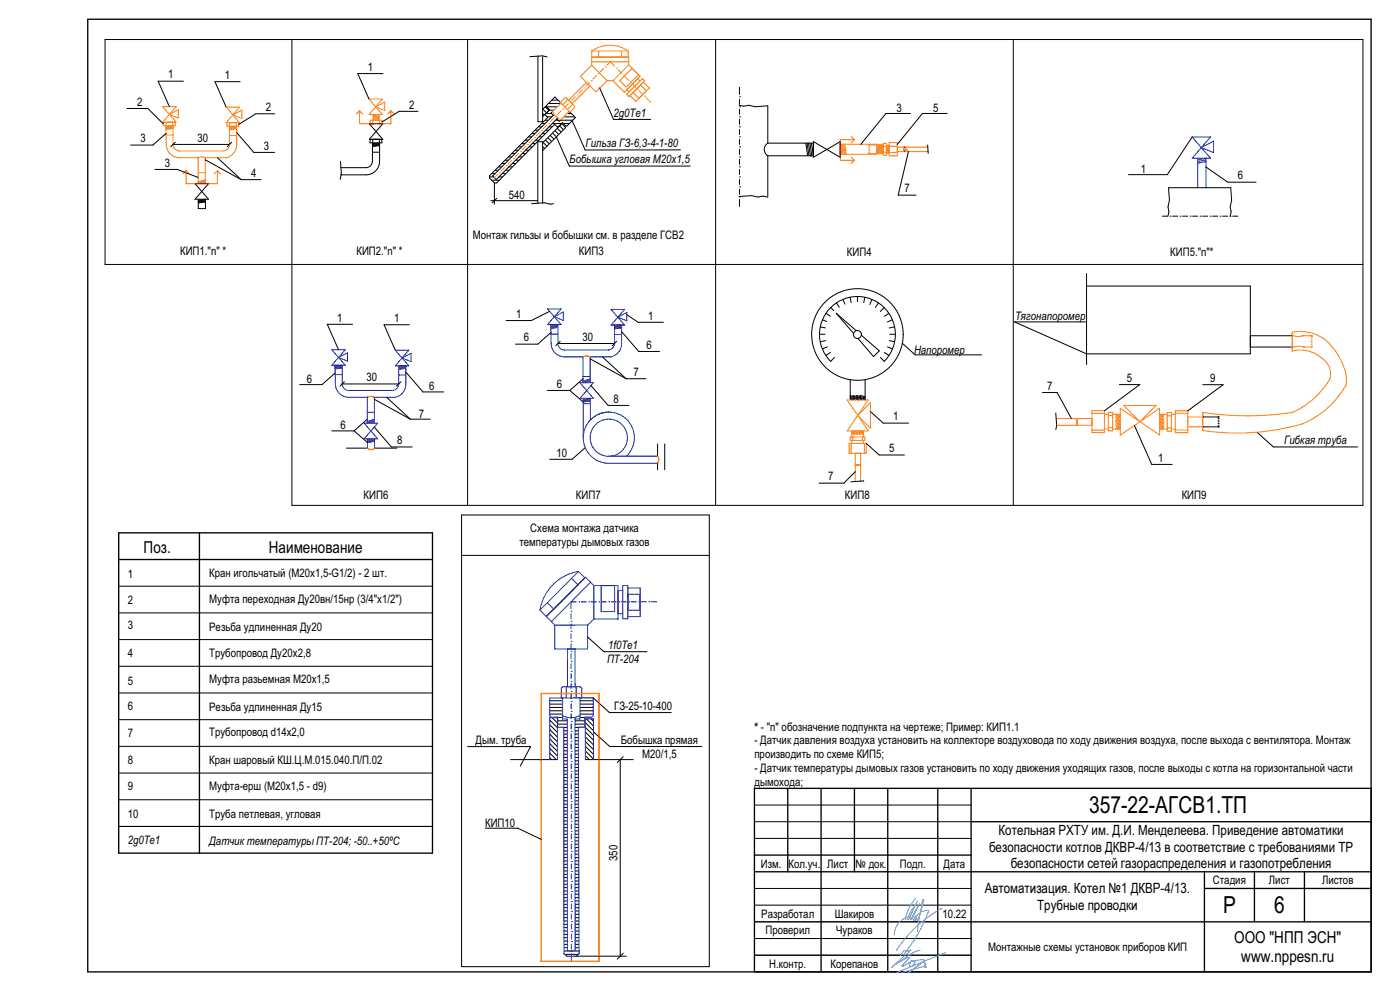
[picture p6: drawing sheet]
<svg xmlns="http://www.w3.org/2000/svg" width="420mm" height="297mm" viewBox="0 0 420 297" stroke-linecap="round" stroke-linejoin="round" font-family="sans-serif">
<g fill="none" stroke="#000" stroke-width=".3">
<path d="M87.6 11.8v139.7h321.3v-139.7h-377.4v67.5h377.4M140.3 11.8v139.7M159 17l3.7-.3 1.5 .4M161.4 16.8v19.7h1.4v-19.4M214.7 11.8v139.7M304 11.8v139.7M38.1 32.5h6.3l4.6 4.6M49.8 40l-3.9 3.5h-6.7M55 24.3h-7.6l3.4 7.7M71 39.7l5.1 6h6.3M72.1 24.5h-7.6l3.3 7.6M82.4 34.1h-5.6l-5.2 3.2"/>
<path d="M110.8 37.1l4 4.7h-4l4-4.7zM114.9 22.1h-7.6l3.4 7.6M125.4 33.4h-5.7l-5.1 3.2M160.5 39h1M161.5 38h1M162.5 37h1M162.8 32.8l.9-.9 1.1 1.1M162.8 34l.4 .5M162.9 32.7l1 1.1M163.5 36h1M163.6 32l1 1.1M163.7 39h.9"/>
<path d="M163.8 34h1.6M164 32h3.2M164.1 35h1.4M164.5 31h3.7M164.7 38h.9M164.8 33l-2 1.9M164.8 33h1.4M165.5 30h1.9M165.7 37h2.8M165.8 39.9l1.1 1.1 3.9 8.8h36.3M165.8 33.4l-.5 .5 .7 .7M166.2 34.3l-18.4 18.4 1.1 1.1 18.4-18.4"/>
<path d="M166.5 39.1l1.1 1.2M166.7 36h.7M167.1 35.6l.7 .7 .5-.5M167.2 38h.3M167.2 38.4l1.1 1.2M167.9 37.7l1.1 1.2M168.1 36h3.7M168.3 30.9l-1.8-1.8-2.6 2.5v.4l1 .9-1.4 1.4 .8 .9-17.5 17.5 .1 .7 1.4 1.4M169 37h1.8M169.1 35h3.3M170.1 34h1.3M170.8 33.4l1.8 1.8-2.5 2.5h-.4l-1-.9-1.4 1.4-.9-.9-17.4 17.5h-.7"/>
<path d="M171.7 36.2l3.8 8.7h28.6M179.9 26.4l4.2 9.4h11.1M221.7 31.5l1.4 .3 1.5-.2 2 .4 3.7-.3v11.2M221.8 29h.1M221.8 32h.1M221.8 35h.1M221.8 38h.1M221.8 26.2v2.1M221.8 29.8v1.5M221.8 32.8v1.5M221.8 35.8v1.5M221.8 38.8v1.5"/>
<path d="M273.2 34h-7.4l-7.6 9.3M284.1 34h-7.4l-7.5 9.3M46.5 50.8h6.7l6.2 2.4M51.9 43.3h17M52.6 42.6l-1.3 1.3M58.5 55l4.1 4.7h-4.1l4.1-4.7zM59.5 59.7v2.8h2.1v-2.8M61.5 59.7l-2 .3M61.5 59.9l-2 .3M61.6 47.9l10.7 5.9M65.3 47.3l7 6.5M69.5 42.6l-1.3 1.3"/>
<path d="M72.3 53.8h6M102.1 48.4l.3 3.7-.3 1.7M111 41.8v1h3.6v-1M111.7 42.8v5.6l-.2 .9-.7 .7-.9 .3h-7.7M111.7 45.6h2.2M111.8 41.8v1M113.8 42.8l-2.1 .3M113.8 43l-2.1 .3M113.8 43.3l-2.1 .2M113.8 43.4l-2.1 .3M113.8 43.6l-2.1 .3M113.8 41.8l.1 6.6a4 4 0 0 1-4 4h-7.7"/>
<path d="M146.9 53h1.2M147.5 54h2.3M147.5 52h1M148.3 54.8v6.4M148.5 51h1M149 59.4l-1.4 1.4M149.5 50h1M149.5 53h1.3M150.5 49h1M150.5 52h1.3M151.5 48h1M151.5 51h1.3"/>
<path d="M152.5 47h1M152.6 50h1.2M153.5 46h1M153.6 49h1.1M154.5 45h1M154.6 48h1.1M155.5 44h1M155.6 47h1.1M156.5 43h1M156.6 46h1.1M157.5 42h1M157.6 45h1.1"/>
<path d="M158.5 41h1M158.6 44h1.1M159.5 40h1M159.6 43h1.1M160.6 42h1.1M161.6 41h1.1M162.7 40h1M162.8 44l.6 .5M162.8 42.8l5.7-5.7 1.2 1.1-6.9 6.9M162.9 42.7l1.2 1.1M163.6 42l1.2 1.1M164.4 41.3l1.1 1.1"/>
<path d="M165.1 40.6l1.1 1.1M221.7 58.9l3.8-.3 2 .5 1.4-.3 1.4 .3M221.8 41h.1M221.8 44h.1M221.8 47h.1M221.8 50h.1M221.8 53h.1M221.8 56h.1M221.8 59h.1M221.8 41.8v1.5M221.8 44.8v1.5M221.8 47.8v1.5"/>
<path d="M221.8 50.8v1.5M221.8 53.8v1.5M221.8 56.8v1.5M221.8 59.8v2.1M230.3 42.9a2.22 2.22 0 0 0 0 3.8M230.3 46.7v12.2M230.3 42.9h13.7M241.7 42.9l.6 3.8M242.1 42.9l.6 3.8M242.5 42.9l.6 3.8M243 42.9l.5 3.8M243.4 42.9l.6 3.8h-13.7"/>
<path d="M244 42.4v4.7l8.1-4.7v4.7zM271 44.8h.1M271.1 44.3h.1M271.1 45.2h.1M271.2 44.1h.1M271.2 45.4h.1M272.5 45.4l-3 13.1h5.3M278.3 43.5l.2 2.5M357.6 41.1l-7.4 11.2h-11.7M361.8 50.1l6.5 4.5h8.5M61.5 60.2l-2 .2M61.5 60.4l-2 .2"/>
<path d="M61.5 60.6l-2 .2M147.3 60.1h14M159.5 61l3.7-.2 2 .4 .8-.2M162.8 61v-18.5h-1.5v18.5M348.7 64.8h1.6M350.4 64.8l.3-1.3-.3-1.5 .4-2-.2-3.7h18.6l.3 3.7-.4 2 .2 1.5-.3 1.3M351 64.8h.1M351.8 64.8h1.5M354 64.8h.1M354.8 64.8h1.5M357 64.8h.1M357.8 64.8h1.5"/>
<path d="M360 64.8h.1M360.8 64.8h1.5M363 64.8h.1M363.8 64.8h1.5M366 64.8h.1M366.8 64.8h1.5M369 64.8h.1M369.8 64.8h1.6M105.8 97.2h-7.6l3.4 7.6M122.8 97.3h-7.6l3.4 7.7M164.9 93.3l-5.5 2.8h-7.6M165.3 99.7l-4 3.4h-6.7"/>
<path d="M186.5 99.4l5.1 5.9h6.2M188 94.3l3.4 2.3h7.6M246.1 98l1.6 .3M246.7 95.8l1.3 .6M247.8 93.9l1.3 .9M249.2 92.2l1 .9M250.9 90.8l.9 1.3M252.9 89.7l.6 1.5M255 89.1l.3 1.6M256.9 99.1l-6-5.2 5.2 6M257.2 88.9v1.5M259.4 89.1l-.3 1.6"/>
<path d="M261.6 89.7l-.7 1.6M263.5 90.8l-.9 1.4M265.3 92.2l-1.2 1.1M266.7 93.9l-1.3 .9M267.7 95.8l-1.5 .7M268.4 98l-1.6 .3M326 85.7h49.1v20.4h-49.1l-21.7-9.6h21.4M326 82v27.2M100.6 111.8l-4 3.5h-6.7M102.7 115.1h16.9M103.3 114.4l-1.3 1.3M112.3 119.7l10.8 5.9"/>
<path d="M116 119.1l7.1 6.5M120.3 114.4l-1.3 1.3M121.8 111.5l5.1 6h6.2M164.3 117h6.7M167.4 102.9h16.9M168 102.3l-1.3 1.3M171 117l4 3.5M174.9 113.5l-3.9 3.5M177 107.5l10.8 6M177.3 115.6l5.1 5.9h6.3M180.7 107l7.1 6.5M185 102.3l-1.3 1.3"/>
<path d="M187.8 113.5h6M245.8 100.2h1.7M247.7 102.1l-1.6 .3M248.2 103.9l-1.5 .7M249.1 105.6l-1.3 1M250.4 107.1l-1.2 1.2a11.4 11.4 0 0 1 0-16.1 11.4 11.4 0 0 1 16.1 0 11.4 11.4 0 0 1 0 16.1l-1.2-1.2M255.1 113.8v6M255.1 118.8l3.6 1.1M255.1 119.1l2.6 .8M255.1 119.4l1.5 .5M255.1 119.7l.5 .2M255.9 118.5l3.6 1.1"/>
<path d="M256.9 118.5l2.6 .7M258 118.5l1.5 .4M258.4 100.5l5.4 4.7-1.7 1.7-4.7-5.5M259.5 113.8v6l-4.4-1.3M265.3 105.6l1.4 1M266.2 103.9l1.6 .7M266.8 102.1l1.6 .3M266.9 100.2h1.7M270.7 102.9l3.9 3.4h19.9M312.7 117.6h4.5l4.2 7.8M335.8 115.3h6.1l-10.6 7.8M360.8 115.3h6.1l-10.6 7.8"/>
<path d="M375.1 100.6h12.8M375.1 104h12.8M99.5 129.1h6.7M103.9 134.3h6.3M106.2 129.1l4 3.5M110.2 125.7l-4 3.4M112.3 128l5.1 6h6.3M112.4 134.3h6.6M123.1 125.6h6M175.6 134.2l-4 3.5h-6.7M197.3 133.1v3.6M197.3 138.9v1.9"/>
<path d="M199.4 133.1v7.7M259.9 132.9l3.8 3.5h7.6M261.1 123.3l3.9 3.5h7.6M316.7 123.8l.3 3.7-.3 1.2M340.3 127.5l5.2 11.7h6.1M360.8 127.9h.1M360.8 125h.1M361.1 127.9h.1M361.1 125h.1M361.6 127.9h.1M361.6 125h.1M362.1 127.9h.1"/>
<path d="M362.1 125h.1M362.6 127.9h.1M362.6 125h.1M363.1 127.9h.1M363.1 125h.1M363.6 127.9h.1M363.6 125h.1M364.1 127.9h.1M364.1 125h.1M364.6 127.9h.1M364.6 125h.1M365.1 127.9h.1"/>
<path d="M365.1 125h.1M365.4 127.9h.1M365.4 127.4h.1M365.4 126.9h.1M365.4 126.4h.1M365.4 125.9h.1M365.4 125.4h.1M365.4 125h.1M377.1 129.5l4.9 4.4h25.3M138.5 154.3h74.3v135.4h-74.3zM256.6 141.4l-3.4 3.4h-7.5M259.1 144.2l-3.8 .2"/>
<path d="M35.6 167.7h94.1M35.6 175.7h94.1M138.5 166.4h74.3M35.6 199.7h94.1M35.6 183.7h94.1M35.6 191.7h94.1M176.3 190.9l4.9 4.4h12.9M35.6 207.7h94.1M35.6 215.7h94.1M164.9 210h3.9M164.9 211h3.9M164.9 212h3.9"/>
<path d="M164.9 213h3.9M164.9 214h3.9M164.9 215.8l2.3 2.3M164.9 217.2l2.3 2.3M164.9 218.6l2.3 2.3M165.7 215.1l1.5 1.6M167.1 215.1l.1 .2M167.3 215h1.5M167.3 216h2.9M167.3 217h2.9M169.1 218h1.1M169.1 219h1.1"/>
<path d="M172.5 216h3M172.5 218h1M172.5 217h3M172.5 219h1M174 210h4M174 211h4M174 212h4M174 213h4M174 214h4M174 215h1.5M175.6 216.6l2.4 2.4M175.6 218l2.5 2.4"/>
<path d="M175.6 219.4l2.5 2.4M175.9 215.4l2.1 2.2M177.3 215.4l.7 .8M178 209.2l4.8 4.4h18.6M178.1 219.3l4.8 4.4h27.6M35.6 231.7h94.1M35.6 239.7h94.1M35.6 223.7h94.1M140.3 223.8h18.9l-3.1 5.8M153.2 227.7h14M164.9 220l2.3 2.3M164.9 221.5l2.3 2.2"/>
<path d="M164.9 222.9l2.3 2.3M164.9 224.3l2.3 2.3M164.9 225.7l2 2M164.9 227.1l.6 .6M169.1 221h1.1M169.1 220h1.1M169.1 222h1.1M169.1 224h1.1M169.1 223h1.1M169.1 226h1.1M169.1 225h1.1M169.1 227h1.1"/>
<path d="M169.1 229h1.1M169.1 228h1.1M169.1 231h1.1M169.1 230h1.1M169.1 233h1.1M169.1 232h1.1M169.1 234h1.1M169.2 236h1M169.2 235h1M169.2 238h1M169.2 237h1M169.2 239h1"/>
<path d="M172.5 220h1M172.5 222h1M172.5 221h1M172.5 224h1M172.5 223h1M172.5 226h1M172.5 225h1M172.5 227h1M172.5 229h1M172.5 228h1M172.5 231h1.1M172.5 230h1"/>
<path d="M172.5 232h1.1M172.5 234h1.1M172.5 233h1.1M172.5 236h1.1M172.5 235h1.1M172.5 237h1.1M172.5 239h1.1M172.5 238h1.1M175.6 220.8l2.5 2.5M175.6 222.2l2.5 2.5M175.6 223.6l2.5 2.5M175.6 225.1l2.5 2.4"/>
<path d="M175.6 226.5l1.2 1.2M175.6 227.7h14.4M186.1 227.7v58.9M187 226.8l-1.8 1.7M35.6 247.7h94.1M145.6 248.2h9.7l7.1 3.4M169.2 241h1M169.2 240h1M169.2 243h1M169.2 242h1M169.2 245h1M169.2 244h1"/>
<path d="M169.2 246h1M169.2 248h1M169.2 247h1M169.2 250h1M169.2 249h1M169.2 251h1M169.2 253h1M169.2 252h1M169.2 255h1M169.2 254h1M169.2 257h1M169.2 256h1"/>
<path d="M169.2 258h1M169.2 259h1M172.5 241h1.1M172.5 240h1.1M172.5 242h1.1M172.5 244h1.1M172.5 243h1.1M172.5 246h1.1M172.5 245h1.1M172.5 247h1.1M172.5 249h1.1M172.5 248h1.1"/>
<path d="M172.5 251h1.1M172.5 250h1.1M172.5 252h1.1M172.5 254h1.1M172.5 253h1.1M172.5 256h1.1M172.5 255h1.1M172.5 257h1.1M172.5 259h1.1M172.5 258h1.1M226.3 251.3h65M226.3 246.3h65"/>
<path d="M226.3 241.3h65M169.2 260h1M169.2 262h1M169.2 261h1M169.2 263h1M169.2 265h1M169.2 264h1M169.2 267h1M169.2 266h1M169.2 269h1M169.2 268h1M169.2 270h1"/>
<path d="M169.2 272h1M169.2 271h1M169.2 274h1M169.2 273h1M169.2 275h1M169.2 277h1M169.2 276h1M169.2 279h1M169.2 278h1M172.5 261h1.1M172.5 260h1.1M172.5 262h1.2"/>
<path d="M172.5 264h1.2M172.5 263h1.2M172.5 266h1.2M172.5 265h1.2M172.5 267h1.2M172.5 269h1.2M172.5 268h1.2M172.5 271h1.2M172.5 270h1.2M172.5 272h1.2M172.5 274h1.2M172.5 273h1.2"/>
<path d="M172.5 276h1.2M172.5 275h1.2M172.5 277h1.2M172.5 279h1.2M172.5 278h1.2M226.3 276.3h65M226.3 271.3h65M226.3 266.3h65M169.2 281h1M169.2 280h1M169.2 282h1M169.2 284h1"/>
<path d="M169.2 283h1M169.2 285h4.5M169.4 286h4.2M172.5 281h1.2M172.5 280h1.2M172.5 282h1.2M172.5 284h1.2M172.5 283h1.2M173 286.6h14.9M187 285.7l-1.8 1.8M226.3 286.3h65M226.3 281.3h65"/>
<circle cx="257.2" cy="100.2" r="13.7"/>
<circle cx="257.2" cy="100.2" r="1.19"/>
</g>
<g fill="none" stroke="#000" stroke-width=".4">
<path d="M26.3 5.8h385v285.5h-385zM35.6 159.7h94.1v96h-94.1zM59.8 159.7v96M35.6 167.7h94.1M236.3 236.3v25M246.3 236.3v55M256.3 236.3v25M266.3 236.3v55M281.3 236.3v55M291.3 236.3v55M411.3 236.3h-185v55M226.3 256.3h65"/>
<path d="M291.3 246.3h120M226.3 261.3h185M291.3 276.3h120M361.3 261.3v30M361.3 266.3h50M376.3 261.3v15M391.3 261.3v15"/>
</g>
<g fill="none" stroke="#40a5ff" stroke-width=".3">
<path d="M273.5 275.6l2.3-4.7-2.7 4.8M273.6 275.5a.67 .67 0 0 0-.8-.8 5.7 5.7 0 0 0-4.5 5.6M274 275.7l.5-.2a3.7 3.7 0 0 1 4.1-2.6 42.6 42.6 0 0 1-7.7 13.3M274.2 275.4l-.2 .3M274.6 269.3a13.1 13.1 0 0 0-3 6.3M274.7 274.5a.64 .64 0 0 1 .2 .8 .64 .64 0 0 1-.7 .4zM274.8 270.9a15.6 15.6 0 0 0-2.7 4.8M275 274.8l-.2 1M275.3 270l-2.7 5.6M276 274.1l-.8 1.7M276.2 273.3l-.7 3-.2 2.9M276.8 269.6l-.6 3.7"/>
<path d="M277.2 269.6l-1 3.7M282.6 272.2a38.5 38.5 0 0 0-13.8 12.7M267.9 289.5h.1M271.2 284.8l-1.1 1.6M271.2 284.8h.1M273.2 288.3l-2.2 1.2h-.3l2-2.2-.2-.3-3.9 2.1M273.2 288.3h.1M273.2 288.3l-.4 .9 .1 .3 .5 .1 .9-.8M273.2 284.8a1.59 1.59 0 0 1-2 0M273.2 284.8h.1M273.2 284.8l-5.3 4.7M274.3 288.8h.1"/>
<path d="M275.9 284.8v.1M275.9 284.8l-1.7 .5-6.7 4.6 .4-.4M275.9 284.9h.1M276.9 288.4h.1M276.9 288.4l-4.4 3.1 4.8-3.7-.6-.2-3.4 .5a.71 .71 0 0 1 1.2 .1l-.2 .6M277.2 288.4h-.3M277.2 288.4h.1M277.2 288.4l.3 .6M277.5 289h.1M277.5 289l-.2 .8 .3 .2 .3-.2-.2-.2-7.3 1.9M283.6 285.5l-14.6 6"/>
</g>
<g fill="none" stroke="#ff8000" stroke-width=".3">
<path d="M177.5 19.5l4.6 4.7M177.5 19.5l-3.4 3.4 4.7 4.6 3.3-3.3M177.5 17.1h11.1v1.4M177.5 15.3h10.9M177.5 15.3a9.3 9.3 0 0 1 10.9 0M177.5 15.3v3.2M177.5 18.5h11.1M177.5 18.5v1M179.6 15.4v1.7M181.6 20h.1M182.1 19.5l1-1 1.3 1.3M186.5 15.4v1.7"/>
<path d="M188.4 15.3v1.8M188.6 19.5l3.4 3.4-4.7 4.7-3.4-3.4M188.6 19.5l-4.7 4.7M188.6 18.5v1M48.8 32l4 4.6h-4l4-4.6zM49 36.6v1.1h3.6v-1.1M49.8 37.7l.1 5.7a4 4 0 0 0 4 3.9h5.5M49.8 36.6v1.1M50.8 34.3l2.7-1.4v2.5zM51.8 36.6v1.1l-2 .3M51.8 37.9l-2 .3M51.8 38.1l-2 .3"/>
<path d="M51.8 38.3l-2 .3M51.8 38.5l-2 .3M67.8 32.1l4.1 4.7h-4.1l4.1-4.7zM68.1 36.8v1h3.5v-1M68.9 36.8v6.6l-.3 .9-.7 .7-.9 .2h-13.1a1.95 1.95 0 0 1-2-1.9v-5.6M69.9 34.4l2.7-1.4v2.5zM70.9 36.8v1M70.9 37.8l-2 .3M70.9 38l-2 .3M70.9 38.2l-2 .3M70.9 38.4l-2 .3M70.9 38.6l-2 .3"/>
<path d="M71 37.8v5.6a4 4 0 0 1-3.2 3.9M110.7 29.7l4 4.6h-4l4-4.6zM111 37.1v-1.1h3.6v1.1M111.8 36v1.1M111.9 34.4v1.6M111.9 34.7l1.8-.3v1.6M112.7 32l2.7-1.4v2.5zM113.7 34.7l-1.8 .4M113.7 35.1l-1.8 .4M113.7 35.5l-1.8 .3M113.7 35.8l-1 .2M113.9 36v1.1"/>
<path d="M162 39.6l-1.1 1.1M162.5 39.1h.1M164.1 37.5l-1.1 1M164.6 37h.1M166.2 35.4l-1 1M166.7 34.8h.1M168.3 30.9l-2.5 2.5 .4 .9 1.1 1.1 1 .4 2.5-2.4M168.3 33.2l-1 1.1M168.9 32.7h.1M170.4 29.8l-1.6 1.6M170.5 31.1l-1.1 1.1M171 30.6h.1"/>
<path d="M171.1 33.6l1.3-1.3v-.5l-2.5-2.5h-.4l-1.3 1.4 2.8 2.9M171.8 31.2l-1.6 1.6M172.6 29l-1.1 1.1M173.1 28.5h.1M174.7 26.9l-1.1 1M175.2 26.4h.1M175.9 24.7l-5.3 5.3M176.8 24.8l-1 1M177 25.8l-5.4 5.3M177.4 24.2h.1M179 22.6l-1.1 1.1M179.5 22.1h.1"/>
<path d="M181.1 20.5l-1.1 1.1M182.1 24.2h1.8M184.9 20.4h.1M185.4 20.9l1.1 1M187 22.5h.1M187.5 23l1.1 1.1M189.1 24.6h.1M189.6 20.5l-3.6 3.7 1.9 1.9 3.6-3.7M189.7 25.1l1 1.1M189.9 27.8l1.8 1.7M191.3 26.7h.1M191.3 23.6l.7 .7-3.3 3.3-.7-.7"/>
<path d="M191.8 27.2l1 1.1M192.2 25.5l1.7 1.7M192.7 23.6l.7 .7-4.7 4.7-.7-.7zM193 24.6l1.8 1.8-4 4-1.8-1.7M193.4 28.8h.1M193.9 29.4l1.3 1.3M49.8 40.5h2.1M59.4 47.3a2.22 2.22 0 0 1 2.2 0M59.4 47.3v7.7l2.2-.6M59.4 51.8h2.2M61.6 47.3h6.3M61.6 47.3v7.7"/>
<path d="M61.6 54.8l-1.6 .2M61.6 54.1l-2.2 .7M61.6 53.9l-2.2 .7M68.9 40.6h2.1M149.2 52.3l-.9 .9M149.8 51.8h.1M151.3 50.2l-1 1.1M151.9 49.7h.1M153.5 48.1l-1.1 1M154 47.5h.1M155.6 46l-1.1 1M156.1 45.4h.1"/>
<path d="M157.7 43.8l-1 1.1M158.3 43.3h.1M159.8 41.7l-1 1.1M160.4 41.2h.1M252.1 46.2h10.9v-3h-10.9l.4 3M252.4 43.2l.5 3M252.8 43.2l.4 3M253.1 43.2l.5 3M253.4 43.2l.5 3M260.6 43.4h.1M260.6 46h.1M260.6 43.7h.1"/>
<path d="M260.6 44.2h.1M260.6 44.7h.1M260.6 45.2h.1M260.6 45.7h.1M260.8 43.4h.1M260.8 46h.1M261.3 43.4h.1M261.3 46h.1M261.8 43.4h.1M261.8 46h.1M262.3 43.4h.1M262.3 46h.1"/>
<path d="M262.8 43.4h.1M262.8 46h.1M263 43.4h.1M263 46h.1M263 43.4h1.9M263.5 43.4l-.5 2.6h1.9M263.8 43.4l-.6 2.6M264 43.4l-.6 2.6M264.3 43.4l-.6 2.6M264.5 43.4l-.6 2.6M264.8 43.4l-.6 2.6M264.9 44.6l-.2 1.4"/>
<path d="M264.9 43h1v3.5h-1zM264.9 45.6h1M265.9 43.9h-1l-.5 2.1M265.9 43.6h.9l-.4 2.3M265.9 45.9h.9M266.2 43.6l-.3 1.4M266.5 43.6l-.4 2.3M266.8 45.7h2.4M266.8 43.9h2.4M266.8 42.7h2.4v4h-2.4zM266.8 45.1l-.2 .8M269.2 44.1h9.1"/>
<path d="M269.2 45.4h9.1M271.2 44.1h.1M271.2 45.4h.1M271.2 44.1l-.2 .7 .2 .6M271.3 44.2h.1M271.3 45.3h.1M271.3 44.8h.1M271.5 44.3h.1M271.5 45.2h.1M271.7 44.3h.1M271.7 45.2h.1M271.9 44.3h.1"/>
<path d="M271.9 44.8h.1M271.9 45.2h.1M254.2 119.9l6.3 9.2h-6.3l6.3-9.2zM387.9 100.6h.1M387.9 104h.1M388 104h.1M388.2 100.7h.1M388.4 103.9h.1M388.7 100.8h.1M388.9 103.8h.1M389.2 100.8h.1M389.4 103.8h.1"/>
<path d="M389.7 100.8h.1M389.9 103.8h.1M390.2 100.7h.1M390.4 103.9h.1M390.6 100.6h.1M390.9 104h.1M391 100.6h.1M391 104h.1M391.2 104h.1M391.5 100.6h.1M391.7 104h.1M392 100.6h.1"/>
<path d="M392.2 104h.1M392.5 100.6h.1M392.7 104h.1M393 100.6h.1M393.2 104h.1M393.4 100.6h.1M393.4 100.8h.1M393.4 101.3h.1M393.4 101.8h.1M393.4 102.3h.1M393.4 102.8h.1M393.4 103.3h.1"/>
<path d="M393.4 103.8h.1M393.4 104h.1M254.7 132.9h5.2v2.9h-5.2zM255.1 131h4.4v1h-4.4zM255.4 132.9v2.9M255.6 129.4l2.5 .9M255.6 132v.9M255.6 129.7l1.7 .6M255.6 130l.8 .3M255.9 131v1M256.5 129.1l2.6 .9M256.6 135.8v8.5"/>
<path d="M256.6 139.4h1.6M257.2 129.1l1.9 .6M257.3 124.5l3.8-3.8v7.6zM258 129.1l1.1 .4M258.2 135.8v8.4M258.7 131v1M258.7 129.1l.4 .2M259.1 129.1v1.9M259.1 132v.9M259.1 130.2l-3.5-1.1v1.9M259.3 132.9v2.9M316.9 125.4h10.7"/>
<path d="M317 127.5h6.1M323.1 125.4v2h4.5M327.6 123.1h3.7v6.5h-3.7zM327.6 123.9h3.7M327.6 128.9h3.7M331.3 124.2h1.2M331.3 128.6h1.2M332.5 123.6h1.3v5.5h-1.3zM332.5 124.6h1.3M332.5 128.1h1.3M333.8 128.6h2.3M333.8 124.2h2.3l-1.4 4.4"/>
<path d="M335 124.2l-.3 1M335.4 124.2l-.7 2.2M335.7 124.2l-1 3.2M336.1 122.4l11.7 8v-8l-11.7 8zM336.1 125.4l-1.1 3.2M336.1 126.3l-.8 2.3M336.1 127.3l-.4 1.3M336.1 128.2l-.2 .4M337.1 121.5h9.7l-4.8 4.9zM347.8 124.2h2.3M348 124.2l-.2 .4M348.3 124.2l-.5 1.3"/>
<path d="M348.6 124.2l-.8 2.3M348.9 124.2l-1.1 3.2M349.2 124.2l-1.4 4.4h2.3M349.2 126.4l-.6 2.2M349.2 125.4l-1 3.2M349.2 127.6l-.3 1M350.1 123.6h1.3v5.6h-1.3zM350.1 128.2h1.3M350.1 124.6h1.3M351.4 128.6h1.2M351.4 124.2h1.2M352.6 123.1h3.7v6.6h-3.7z"/>
<path d="M352.6 128.9h3.7M352.6 123.8h3.7M356.3 125h4.5M356.3 127.9h4.5M360.8 123.6a90.4 90.4 0 0 0 26.9 0 24.1 24.1 0 0 0 11.4-10.4 6 6 0 0 0-3.3-6.4 9.5 9.5 0 0 0-8.1-1.6v-5.6a12.6 12.6 0 0 1 13.7 6.8 13 13 0 0 1 2.4 9 26 26 0 0 1-14.4 12 70.6 70.6 0 0 1-28.6 1.6z"/>
</g>
<g fill="none" stroke="#f00" stroke-width=".3">
<path d="M107.8 33.2v3.9h9.5v-3.9M107.8 33.2l.9 .9M107.8 33.2l-.9 .9M117.3 33.2l.9 .9M117.3 33.2l-.9 .9M55.8 51.2v3.8h9.4v-3.8M55.8 51.2l.9 .9M55.8 51.2l-.9 .9M65.2 51.2l.9 .9M65.2 51.2l-.9 .9M255.4 47.1l.9 .9M255.4 41l.9 .9"/>
<path d="M256.3 48l-.9 .9M256.3 41.9l-.9 .9M256.3 41.9h-4.2v6.1h4.2M256.6 139.4h1.6M323.1 125.4v2.1"/>
</g>
<g fill="none" stroke="#00f" stroke-width=".3">
<path d="M357.6 41.1l5.6 6.3h-5.6l5.6-6.3zM359.3 47.9l2.5-.5v8.9M359.3 47.4v8.9M360.4 44.2l3.7-1.9v3.4zM361.8 47.9l-2.5 .5M361.8 48.4l-2.5 .5M164.3 92.6h4l-4 4.7h4zM165.2 97.4l.1 5.6M166.3 94.9l2.7-1.4v2.5zM167.3 97.3l-2.1 .3M167.3 97.6l-2.1 .2M167.3 97.8l-2.1 .3"/>
<path d="M167.3 98l-2.1 .3M167.3 98.2l-2.1 .3M167.4 97.4v5.5a1.95 1.95 0 0 0 2 2h13.1l.9-.3 .7-.6 .2-.9v-5.6M183.3 92.7h4.1l-4.1 4.7h4.1zM185.3 95.1l2.7-1.4v2.5zM186.4 98.1l-2.1 .3M186.4 98.3l-2.1 .3M186.4 97.5l-2.1 .2M186.4 97.7l-2.1 .3M186.4 97.9l-2.1 .3M186.5 97.5v5.6a4 4 0 0 1-3.2 3.9M99.5 104.8l4.1 4.7h-4.1l4.1-4.7z"/>
<path d="M100.5 112.3h2.2M100.5 109.5l.1 5.6M100.6 115.2a4 4 0 0 0 4.1 3.9h5.5v7.7l2.1-.6M101.6 107.1l2.6-1.4v2.5zM102.6 109.5l-2.1 .2M102.6 109.7l-2.1 .3M102.6 109.9l-2.1 .3M102.6 110.1l-2.1 .3M102.6 110.3l-2.1 .3M102.7 109.5v5.6a1.95 1.95 0 0 0 1.9 1.9h13.2l.9-.3 .6-.6 .3-.9v-5.6M118.6 105l4 4.6h-4l4-4.6zM118.7 119.1h-6.4v7.7"/>
<path d="M119.6 112.4h2.2M120.6 107.3l2.7-1.4v2.5zM121.7 109.6l-2.1 .3M121.7 109.8l-2.1 .3M121.7 110l-2.1 .3M121.7 110.2l-2.1 .3M121.7 110.4l-2.1 .3M121.8 109.6v5.6a4 4 0 0 1-3.2 3.9M165.2 100.1h2.2M165.3 103a4 4 0 0 0 4.1 4h5.5v7.7l2.1-.6M174 114.7l4 4.7h-4l4-4.7zM174.9 112.8h2.1"/>
<path d="M175 119.4v11.8M177 119.4l-2 .3M177 119.6l-2 .3M177 119.8l-2 .3M177 114.4l-1.5 .3M177 113.8l-2.1 .7M177 113.5l-2.1 .7M177.1 119.4v6.5a7.7 7.7 0 0 1 5.5-2.4M183.4 107h-6.4v7.7M184.3 100.3h2.2M109.3 126.8h4l-4 4.7h4zM110.2 123.6h2.1"/>
<path d="M110.2 131.5v2.8M112.3 131.5l-2.1 .3M112.3 131.7l-2.1 .3M112.3 131.9l-2.1 .3M112.3 132.1l-2.1 .3M112.3 132.3l-2.1 .3M112.3 126.5l-1.5 .3M112.3 125.9l-2.1 .7M112.3 125.6l-2.1 .7M112.4 131.5v2.8M175 121h2.1M177 120l-2 .3"/>
<path d="M177 120.2l-2 .3M182.6 136.7h14.7M188 136.7a7.7 7.7 0 0 0-1.4-12.1 7.7 7.7 0 0 0-11.4 4.5 7.7 7.7 0 0 0 7.4 9.8h14.6M171.5 173.4l1.9 1.9M173.5 171.3a14 14 0 0 0-11.5 11.5M173.5 171.3l2 1.9M173.5 171.3l-11.5 11.5M177.2 174.5l-11.8 11.8M177.2 174.5l-1.5-1.5-11.8 11.8M177.2 174.5l1 1M178.2 175.5v10M178.2 175.5h7.2v10h-7.2"/>
<path d="M184.4 175.5v7.8h-4l-.1-7.8M186.8 175.5h1.5v9.9h-1.5zM186.8 177h-1.4M188.3 176.2h3.7v8.6h-3.7M192 178.1h-3.7M162 182.8l3.4 3.5M164.3 180.7l1.8 1.8M165.4 186.3l1 1M170.2 194.5l.1 11.3M171.3 183.9v1.5M171.3 183.2h.1M171.3 186.2h.1"/>
<path d="M171.3 186.9v1.5M171.3 189.2h.1M171.3 189.9v1.5M171.3 192.2h.1M171.3 192.9v1.5M171.3 195.2h.1M171.3 195.9v1.5M171.3 198.2h.1M171.3 198.9v1.5M172.5 194.5v11.3M172.9 180.4h-1.6v2M173.7 180.4h.1"/>
<path d="M175.9 180.4h-1.5M176.3 187.3v7.2h-9.9v-7.2M176.3 187.3h-9.9M176.7 180.4h.1M178.2 185.5l-1.9 1.8M178.9 180.4h-1.5M179.7 180.4h.1M181.9 180.4h-1.5M182.7 180.4h.1M184.9 180.4h-1.5M185.7 180.4h.1M186.8 183.9h-1.4"/>
<path d="M187.9 180.4h-1.5M188.7 180.4h.1M190.9 180.4h-1.5M191.7 180.4h.1M192 182.9h-3.7M193.9 180.4h-1.5M194.7 180.4h.1M197 180.4h-1.6M164.9 209.2h13.1v5.3l-.5 .4h-2v3h-2l.2 68-.7 .7h-3l-.8-.7-.1-68-1.8 .1v-3.1h-2l-.4-.4zM168.8 209.2v6.3h1.4v69.4h2.3v-69.9M168.8 214.5l1.4 .5h2.3M169.9 205.8v3.4"/>
<path d="M171.3 201.2h.1M171.3 201.9v1.5M171.3 204.2h.1M171.3 204.9v1.5M171.3 207.2h.1M171.3 207.9v1.5M171.3 210.2h.1M171.3 210.9v1.5M171.3 213.9v1.5M171.3 213.2h.1M171.3 216.2h.1M171.3 216.9v1.5"/>
<path d="M171.3 219.2h.1M171.3 219.9v1.5M172.8 205.8v3.4M174 209.2v6.3h-1.5M174 214.4l-1.5 .6M174.5 209v-2.7l-.4-.5h-5.3l-.4 .5v2.8M164.9 227.7v-12.6h2.3v12.6M171.3 222.2h.1M171.4 222.9v1.5M171.4 225.2h.1M171.4 225.9v1.5M171.4 228.9v1.5"/>
<path d="M171.4 228.2h.1M171.4 231.2h.1M171.4 231.9v1.5M171.4 234.2h.1M171.4 234.9v1.5M171.4 237.2h.1M171.4 237.9v1.5M178.1 227.7l-.1-12.3h-2.4v12.3M171.4 240.2h.1M171.4 240.9v1.5M171.4 243.2h.1M171.4 243.9v1.5"/>
<path d="M171.4 246.2h.1M171.4 246.9v1.5M171.4 249.2h.1M171.4 249.9v1.5M171.4 252.2h.1M171.4 252.9v1.5M171.4 255.2h.1M171.4 255.9v1.5M171.4 258.9v1.5M171.4 258.2h.1M171.4 261.2h.1M171.4 261.9v1.5"/>
<path d="M171.4 264.2h.1M171.4 264.9v1.5M171.4 267.2h.1M171.4 267.9v1.5M171.4 270.2h.1M171.4 270.9v1.5M171.4 273.2h.1M171.4 273.9v1.5M171.4 276.2h.1M171.4 276.9v1.5M171.4 279.2h.1M171.4 279.9v1.5"/>
<path d="M171.4 282.2h.1M171.4 282.9v1.5M171.4 285.2h.1M171.4 285.9v2.1"/>
<circle cx="182.6" cy="131.2" r="5.6"/>
</g>
<path d="M110.2 119.1a2.22 2.22 0 0 1 2.1 0M174.9 107a2.22 2.22 0 0 1 2.1 0M110.2 134.3a1.54 1.54 0 0 0 2.2 0M197.3 136.7a1.69 1.69 0 0 1 0 2.2M162.4 207.8h17.3v80.3h-17.3z" fill="none" stroke="#f00" stroke-width=".4"/>
<g font-size="7.1">
<text x="326.7" y="243.8">357-22-АГСВ1.ТП</text>
<text x="366.9" y="273.8">P</text>
<text x="382.2" y="273.8">6</text>
</g>
<g font-size="4.9">
<text x="43.1" y="165.7">Поз.</text>
<text x="80.7" y="165.7">Наименование</text>
<text x="370.2" y="282.6">ООО &quot;НПП ЭСН&quot;</text>
<text x="372.4" y="288.4">www.nppesn.ru</text>
</g>
<g font-size="4.2">
<text x="299.6" y="250.3">Котельная РХТУ им. Д.И. Менделеева. Приведение автоматики</text>
<text x="296.7" y="255.3">безопасности котлов ДКВР-4/13 в соответствие с требованиями ТР</text>
<text x="303.2" y="260.2">безопасности сетей газораспределения и газопотребления</text>
<text x="295.4" y="267.6">Автоматизация. Котел №1 ДКВР-4/13.</text>
<text x="311.2" y="272.6">Трубные проводки</text>
</g>
<g font-size="3.5">
<text x="50.4" y="23.5">1</text>
<text x="67.5" y="23.7">1</text>
<text x="110.3" y="21.2">1</text>
<text x="41.1" y="31.7">2</text>
<text x="79.7" y="33.3">2</text>
<text x="122.7" y="32.6">2</text>
<text x="184.1" y="35">2g0Te1</text>
<text x="269" y="33.7">3</text>
<text x="280" y="33.7">5</text>
<text x="42.2" y="42.7">3</text>
<text x="59.2" y="42.5">30</text>
<text x="79.1" y="44.9">3</text>
<text x="175.6" y="44.1">Гильза ГЗ-6,3-4-1-80</text>
<text x="49.5" y="50">3</text>
<text x="75.3" y="53">4</text>
<text x="170.9" y="48.9">Бобышка угловая М20х1,5</text>
<text x="342.3" y="51.8">1</text>
<text x="371.3" y="53.8">6</text>
<text x="152.6" y="59.5">540</text>
<text x="271.3" y="57.7">7</text>
<text x="141.9" y="71.7">Монтаж гильзы и бобышки см. в разделе ГСВ2</text>
<text x="54" y="76.4">КИП1.&quot;n&quot; *</text>
<text x="106.9" y="76.4">КИП2.&quot;n&quot; *</text>
<text x="173.7" y="76.4">КИП3</text>
<text x="254.1" y="76.7">КИП4</text>
<text x="351.1" y="76.7">КИП5.&quot;n&quot;*</text>
<text x="154.8" y="95.3">1</text>
<text x="194.4" y="95.8">1</text>
<text x="304.5" y="96">Тягонапоромер</text>
<text x="101.2" y="96.4">1</text>
<text x="118.2" y="96.5">1</text>
<text x="157.2" y="102.3">6</text>
<text x="174.7" y="102.1">30</text>
<text x="193.9" y="104.5">6</text>
<text x="274.2" y="106">Напоромер</text>
<text x="190" y="112.7">7</text>
<text x="92.1" y="114.8">6</text>
<text x="110" y="114.3">30</text>
<text x="128.8" y="117">6</text>
<text x="167" y="116.2">6</text>
<text x="314.1" y="116.8">7</text>
<text x="338.1" y="114.5">5</text>
<text x="363.1" y="114.5">9</text>
<text x="125.7" y="125.1">7</text>
<text x="184" y="120.7">8</text>
<text x="268" y="126">1</text>
<text x="102.1" y="128.7">6</text>
<text x="119.1" y="133.1">8</text>
<text x="166.9" y="136.8">10</text>
<text x="266.7" y="135.5">5</text>
<text x="385.2" y="133.1">Гибкая труба</text>
<text x="248.4" y="144">7</text>
<text x="347.4" y="138.4">1</text>
<text x="109.1" y="149.5">КИП6</text>
<text x="172.8" y="149.5">КИП7</text>
<text x="253.5" y="149.5">КИП8</text>
<text x="354.5" y="149.5">КИП9</text>
<text x="159.1" y="159.6">Схема монтажа датчика</text>
<text x="155.9" y="163.7">температуры дымовых газов</text>
<text x="38.3" y="173.3">1</text>
<text x="62.8" y="172.8">Кран игольчатый (М20х1,5-G1/2) - 2 шт.</text>
<text x="38.3" y="180.9">2</text>
<text x="62.8" y="180.7">Муфта переходная Ду20вн/15нр (3/4&quot;х1/2&quot;)</text>
<text x="38.3" y="188.5">3</text>
<text x="62.8" y="189">Резьба удлиненная Ду20</text>
<text x="38.3" y="196.8">4</text>
<text x="62.8" y="196.8">Трубопровод Ду20х2,8</text>
<text x="182.4" y="194.5">1f0Te1</text>
<text x="182.1" y="198.6">ПТ-204</text>
<text x="38.3" y="205.4">5</text>
<text x="62.8" y="204.8">Муфта разьемная М20х1,5</text>
<text x="38.3" y="212.9">6</text>
<text x="62.8" y="213">Резьба удлиненная Ду15</text>
<text x="184.3" y="212.8">ГЗ-25-10-400</text>
<text x="38.3" y="220.9">7</text>
<text x="62.8" y="220.7">Трубопровод d14х2,0</text>
<text x="226.3" y="219">* - &quot;n&quot; обозначение подпункта на чертеже; Пример: КИП1.1</text>
<text x="142.7" y="222.9">Дым. труба</text>
<text x="186.3" y="222.9">Бобышка прямая</text>
<text x="192.7" y="227">М20/1,5</text>
<text x="226.3" y="223.1">- Датчик давления воздуха установить на коллекторе воздуховода по ходу движения воздуха, после выхода с вентилятора. Монтаж</text>
<text x="226.3" y="227.2">производить по схеме КИП5;</text>
<text x="38.3" y="228.9">8</text>
<text x="62.8" y="228.9">Кран шаровый КШ.Ц.М.015.040.П/П.02</text>
<text x="226.3" y="231.3">- Датчик температуры дымовых газов установить по ходу движения уходящих газов, после выходы с котла на горизонтальной части</text>
<text x="38.3" y="236.7">9</text>
<text x="62.8" y="236.7">Муфта-ерш (М20х1,5 - d9)</text>
<text x="226.3" y="235.5">дымохода;</text>
<text x="38.3" y="245.1">10</text>
<text x="62.8" y="245.3">Труба петлевая, угловая</text>
<text x="145.5" y="247.8">КИП10</text>
<text x="38.3" y="253.1">2g0Te1</text>
<text x="62.8" y="253.3">Датчик температуры ПТ-204; -50..+50ºС</text>
<text x="185.3" y="258" transform="rotate(-90 185.3 258)">350</text>
<text x="228.2" y="260">Изм.</text>
<text x="236.6" y="260">Кол.уч.</text>
<text x="248.2" y="260">Лист</text>
<text x="256.7" y="260">№ док.</text>
<text x="269.9" y="260">Подп.</text>
<text x="283.1" y="260">Дата</text>
<text x="363.9" y="265">Стадия</text>
<text x="380.7" y="265">Лист</text>
<text x="396.6" y="265">Листов</text>
<text x="228.4" y="275">Разработал</text>
<text x="250.4" y="275.1">Шакиров</text>
<text x="282.7" y="275.1">10.22</text>
<text x="229.7" y="280">Проверил</text>
<text x="250.8" y="280">Чураков</text>
<text x="296.5" y="285">Монтажные схемы установок приборов КИП</text>
<text x="230.8" y="290">Н.контр.</text>
<text x="249.1" y="290">Корепанов</text>
</g>
</svg>
